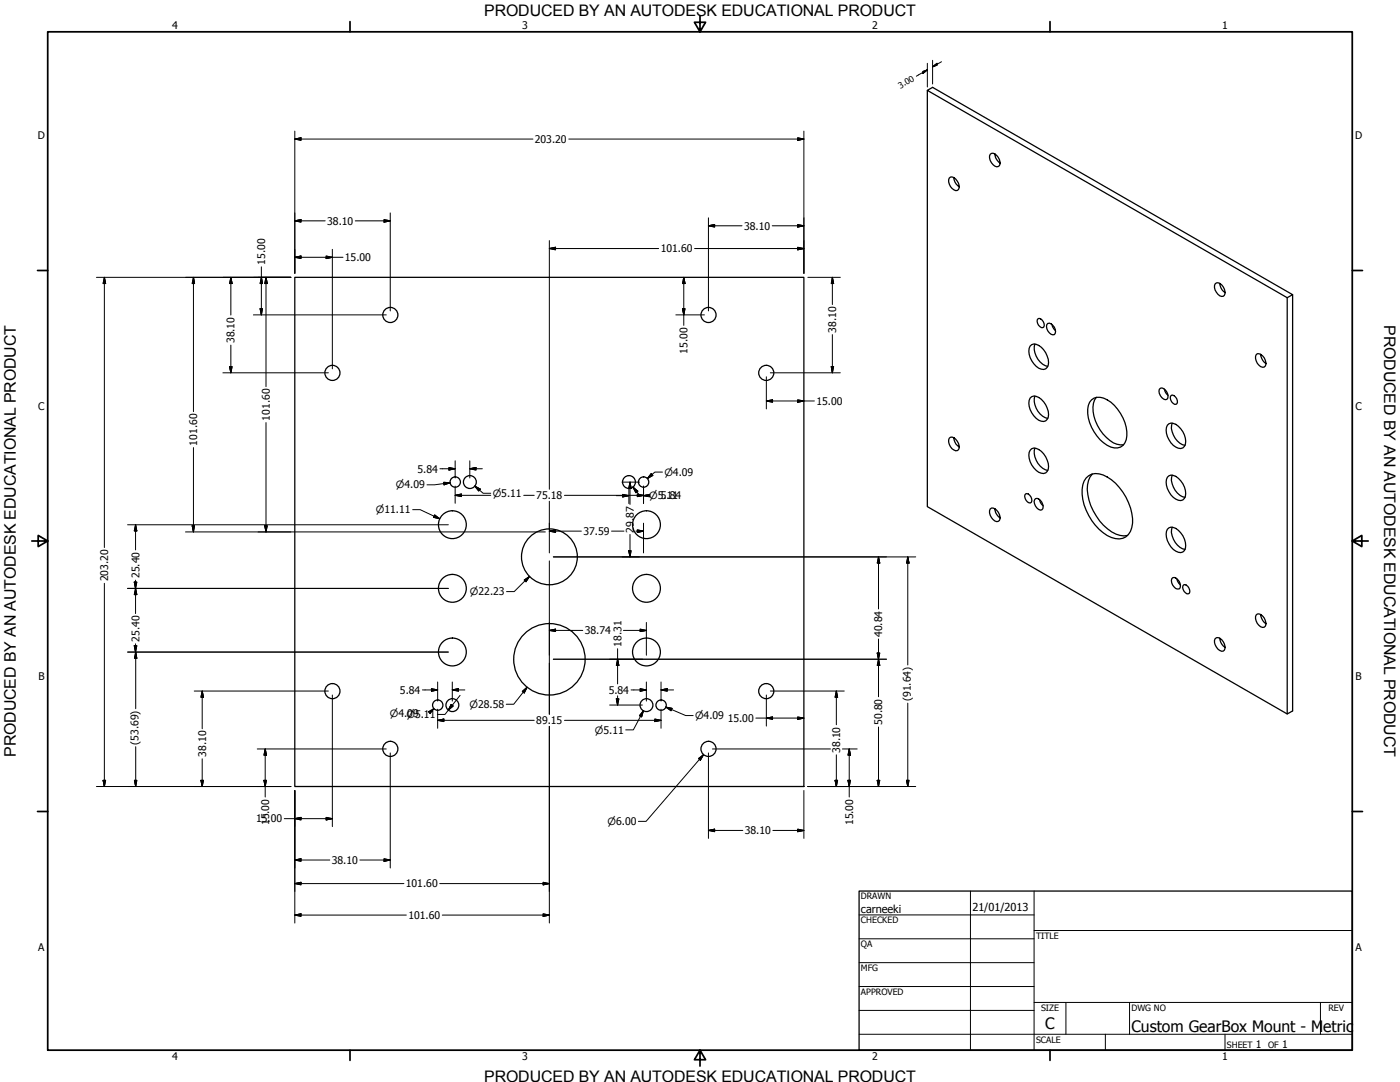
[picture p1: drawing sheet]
<svg xmlns="http://www.w3.org/2000/svg" width="559mm" height="432mm" viewBox="0 0 559 432" stroke-linecap="round" stroke-linejoin="round" font-family="sans-serif">
<!-- layer: Visible (ANSI) -->
<g fill="none" stroke="#000" stroke-width=".51">
<path d="M370.1 36.1l2.1-1.2 143.7 82.7-2.1 1.2zM370.1 36.1v166.1l143.7 82.7 2.1-1.2v-166.1M380.7 70.9l-1.4-.2a3.3 3.3 0 0 0 1.4 5.1l1.4 .2a3 3 0 0 0-.7-4.6l-.7-.5a4.4 4.4 0 0 0 2.1 3.6M397.1 61.4a1.28 1.28 0 0 0-2.1 .8 3.9 3.9 0 0 0 3.4 4.3 2.97 2.97 0 0 0-.6-4.5l-.7-.6a4.6 4.6 0 0 0 2.1 3.7M117.7 110.7h203.2v203.2h-203.2zM486.9 113.1a1.28 1.28 0 0 0-2.1 .8 4.4 4.4 0 0 0 2.8 4.4l.7-.1a3.2 3.2 0 0 0-.7-4.5l-.7-.6a4.8 4.8 0 0 0 2.1 3.7M513.8 118.8v166.1M411.2 138.1a2.4 2.4 0 0 1 3.4-.2 8.2 8.2 0 0 1 3.8 7.8 2.3 2.3 0 0 1-3.8 1.2 7.5 7.5 0 0 1-3.4-8.8zM413.1 137.3a7.7 7.7 0 0 0 5.1 8.9M414.3 127.2a2.23 2.23 0 0 1 2.1 1.2 2.23 2.23 0 0 1-.2 2.3 2.41 2.41 0 0 1-1.9-3.5zM418.2 129.1a2.95 2.95 0 0 1 2.6 4.4 2.98 2.98 0 0 1-2.6-4.4zM419.9 129.5l.2 .9 1.2 1.6"/>
<path d="M411.2 158.9a2.4 2.4 0 0 1 3.4-.3 8.2 8.2 0 0 1 3.8 7.9 2.3 2.3 0 0 1-3.8 1.2 7.5 7.5 0 0 1-3.4-8.8zM413.1 158.1a7.7 7.7 0 0 0 5.1 8.9M435.7 159.6a5.9 5.9 0 0 1 7.7 .9 16.6 16.6 0 0 1 6.1 15 4.3 4.3 0 0 1-6.1 2.9 16.3 16.3 0 0 1-9-16.6zM437.6 158.6a9.7 9.7 0 0 0-.4 9.3 16 16 0 0 0 8.6 9.4l2.7 .2M462.7 155.4l.5-.5a2.95 2.95 0 0 1 2.5 4.5 3.1 3.1 0 0 1-3-4zM464.8 155.3l.7 1.8 .7 .7M467.5 157.8a2.21 2.21 0 0 1 2.1 1.2 2.21 2.21 0 0 1-.2 2.4 2.41 2.41 0 0 1-1.9-3.6zM503.2 141.4l-1.4-.2a3.4 3.4 0 0 0 1.4 5.1l1.4 .2a3.3 3.3 0 0 0-1.4-5.1l.1 .8a4.7 4.7 0 0 0 2 2.9M380.7 174.7l-1.4-.2a3.3 3.3 0 0 0 1.4 5.1l1.4 .2a3 3 0 0 0-.7-4.5l-.7-.6a4.4 4.4 0 0 0 2.1 3.7M411.2 179.7a2.33 2.33 0 0 1 3.4-.3 8.2 8.2 0 0 1 3.8 7.9 2.3 2.3 0 0 1-3.8 1.2 7.5 7.5 0 0 1-3.4-8.8zM413.1 178.8a7.7 7.7 0 0 0 5.1 9M466 169.7a2.73 2.73 0 0 1 4.3 .4 7.4 7.4 0 0 1 2.5 8 2.33 2.33 0 0 1-3.5 .3 7.5 7.5 0 0 1-3.3-8.7z"/>
<path d="M467.9 168.8a7.6 7.6 0 0 0 5.1 8.9M409.4 197.1a2.24 2.24 0 0 1 2.1 1.2 2.24 2.24 0 0 1-.2 2.4 2.49 2.49 0 0 1-1.9-3.6zM413.3 199a2.95 2.95 0 0 1 2.6 4.5 2.95 2.95 0 0 1-2.6-4.5zM414.9 199.4l.8 1.8 .7 .7M433.5 190.8a6.3 6.3 0 0 1 8.5-.4 22 22 0 0 1 10.1 18.4 5.8 5.8 0 0 1-6.8 6.1 18.4 18.4 0 0 1-11.8-11.3 15.2 15.2 0 0 1-.8-11.6zM436 189.2a10.8 10.8 0 0 0-1.3 10.4 21.3 21.3 0 0 0 10.8 13.6l3.1 .7 1.5-.2M466 190.4a2.73 2.73 0 0 1 4.3 .5 7.4 7.4 0 0 1 2.5 8 2.33 2.33 0 0 1-3.5 .3 7.5 7.5 0 0 1-3.3-8.8zM467.9 189.6a7.6 7.6 0 0 0 5.1 8.9M397.1 203l-1.4-.2a3 3 0 0 0 .7 4.5 1.63 1.63 0 0 0 2.5 .4 4 4 0 0 0-1.8-4.7 4.6 4.6 0 0 0 2.1 3.7M466 211.2a2.73 2.73 0 0 1 4.3 .4 7.4 7.4 0 0 1 2.5 8.1 2.4 2.4 0 0 1-3.5 .3 7.5 7.5 0 0 1-3.3-8.8zM467.9 210.4a7.6 7.6 0 0 0 5.1 8.9M468.1 230.6a2.95 2.95 0 0 1 2.6 4.4 2.98 2.98 0 0 1-2.6-4.4z"/>
<path d="M469.7 230.9l.3 .9 1.1 1.6M472.4 233.4a2.23 2.23 0 0 1 2.1 1.2 2.23 2.23 0 0 1-.2 2.4 2.41 2.41 0 0 1-1.9-3.6zM486.9 254.7a1.28 1.28 0 0 0-2.1 .8 4 4 0 0 0 3.5 4.3 3.2 3.2 0 0 0-.7-4.5l-.7-.6a4.8 4.8 0 0 0 2.1 3.7M503.2 245.2l-1.4-.2a3.3 3.3 0 0 0 1.4 5.1l1.4 .2a3.3 3.3 0 0 0-1.4-5.1l.1 .9a4.7 4.7 0 0 0 2 2.8"/>
<circle cx="155.8" cy="125.7" r="3"/>
<circle cx="282.8" cy="125.7" r="3"/>
<circle cx="132.7" cy="148.8" r="3"/>
<circle cx="305.8" cy="148.8" r="3"/>
<circle cx="181.7" cy="192.4" r="2.06"/>
<circle cx="187.5" cy="192.4" r="2.57"/>
<circle cx="251" cy="192.4" r="2.57"/>
<circle cx="256.9" cy="192.4" r="2.06"/>
<circle cx="180.6" cy="209.4" r="5.6"/>
<circle cx="258" cy="209.4" r="5.6"/>
<circle cx="180.6" cy="234.8" r="5.6"/>
<circle cx="219.3" cy="222.2" r="11.1"/>
<circle cx="258" cy="234.8" r="5.6"/>
<circle cx="132.7" cy="275.8" r="3"/>
<circle cx="180.6" cy="260.2" r="5.6"/>
<circle cx="219.3" cy="263.1" r="14.3"/>
<circle cx="258" cy="260.2" r="5.6"/>
<circle cx="305.8" cy="275.8" r="3"/>
<circle cx="155.8" cy="298.9" r="3"/>
<circle cx="174.7" cy="281.4" r="2.06"/>
<circle cx="180.6" cy="281.4" r="2.57"/>
<circle cx="258" cy="281.4" r="2.57"/>
<circle cx="263.9" cy="281.4" r="2.06"/>
<circle cx="282.8" cy="298.9" r="3"/>
</g>
<!-- layer: Border (ANSI) -->
<g fill="none" stroke="#000" stroke-width=".7">
<path d="M19 12.7h520.8v406.4h-520.8zM139.7 8.6v4.1M279.4 6.3v6.4l-2.2-3.8h4.4l-2.2 3.8M419.1 8.6v4.1M15 107.9h4M539.8 107.9h4M12.7 215.9h6.3l-3.8-2.2v4.4l3.8-2.2M539.8 215.9l3.8 2.2v-4.4l-3.8 2.2h6.3M15 323.8h4M539.8 323.8h4M139.7 419.1v4.1M279.4 419.1l2.2 3.8h-4.4l2.2-3.8v6.3"/>
<path d="M419.1 419.1v4.1"/>
</g>
<!-- layer: Title (ANSI) -->
<g fill="none" stroke="#000" stroke-width=".4">
<path d="M387.3 355.6v63.5M412.7 355.6v63.5M342.9 365.1h69.8M342.9 374.6h69.8M412.7 371.3h127.1M342.9 384.2h69.8M342.9 393.7h69.8M342.9 412.7h196.9M342.9 403.2h69.8M412.7 400h127.1M425.4 400v12.7M441.2 412.7v6.4"/>
<path d="M450.8 400v12.7M488.9 412.7v6.4M527 400v12.7"/>
</g>
<path d="M342.9 355.6h196.9v63.5h-196.9z" fill="none" stroke="#000" stroke-width=".51"/>
<!-- layer: Dimension (ANSI) -->
<g fill="none" stroke="#000" stroke-width=".4">
<path d="M368.4 28.5l1.7-.6-1.7 1.4zM370.1 27.9l-4.3 2.5M370.1 25.3v9.4M372.2 26.7l1.8-1.4v.7zM372.2 24.1v9.4M375.8 24.6l-3.6 2.1M117.7 55.5l2.4-.5v1zM117.7 52.3v56.8M117.7 55.5h95M227 55.5h93.9M318.4 55l2.5 .5-2.5 .5zM320.9 52.3v56.8"/>
<path d="M117.7 88.1l2.4-.5v1zM117.7 88.1h12.1M132.7 99.5v47.7M141.8 88.1h14M153.3 87.6l2.5 .5-2.5 .5zM155.8 85v39.1M219.3 99.2l2.4-.5v1zM219.3 96v99.3M219.3 99.2h43.6M277.2 99.2h43.7M282.8 90.1l2.4-.5v1zM282.8 86.9v37.2"/>
<path d="M282.8 90.1h13.4M308.2 90.1h12.7M318.4 89.6l2.5 .5-2.5 .5zM318.4 98.7l2.5 .5-2.5 .5zM38.5 110.7h77.6M41.7 110.7l.5 2.5h-1.1zM41.7 110.7v107.8M77.2 110.7l.5 2.5h-1zM77.2 110.7v53.6M92.1 110.7l.5 2.5h-1zM92.1 110.7v15M104.3 110.7l.5 2.5h-1z"/>
<path d="M104.3 106.5v19.2M106.2 110.7l.5 2.5h-1zM106.2 110.7v43.6M117.7 102.7l2.4-.5v1zM117.7 102.7h19.2M130.2 102.2l2.5 .5-2.5 .5zM272.9 110.7l.5 2.5h-1zM272.9 110.7v19.2M322.5 110.7h12.9M332.2 110.7l.5 2.5h-.9zM332.2 110.7v10.8M92.1 137.7v11.1"/>
<path d="M101.2 125.7h53M103.8 123.2h1l-.5 2.5zM269.7 125.7h11.5M272.4 123.2h1l-.5 2.5zM332.2 133.5v15.3M89 148.8h42.1M91.6 146.3h1l-.5 2.5zM305.9 150.4v12.8M307.5 148.8h27.9M318.4 159.6l2.5 .4-2.5 .5zM331.8 146.3h.9l-.5 2.5zM77.2 178.6v33.7"/>
<path d="M106.2 168.7v43.6M305.9 160l2.5-.4v.9zM305.9 160h19.2M175.6 187.1h6.1M177.1 192.5l2.5 .2-2.4 .8zM179.2 186.6l2.5 .5-2.5 .5zM179.6 192.7l-6.2 .8h-3M181.7 197.7l2.4-.5v1zM181.7 197.7h14.2M181.7 183.9v6.9M181.7 194v6.9M187.5 187.1l2.5-.5v1z"/>
<path d="M187.5 187.1h5M187.5 183.9v6.9M189.5 194l2.2 1.2-.6 .8zM189.5 194l3.3 2.8h3.1M209 197.7h4.2M225.3 197.7h31.6M246 197.8h5M248.3 192.4h7M248.5 197.3l2.5 .5-2.5 .5zM251 194.8v6.2M251.5 192.4l.4 2.5h-.9zM251.5 192.4v8.9"/>
<path d="M252.6 194.4l2.8 3.4h3h-1.5l1.5-.3M252.6 194.4l2 1.6-.8 .7zM254.4 197.2l2.5 .5-2.5 .5zM256.9 194v7M256.9 197.8l1.5 .3M260 189l.6 .7-2.2 1.3zM264.4 188.4h-3l-3 2.6M50.9 209.4h128M54.1 209.4l.5 2.5h-1zM54.1 209.4v10.1M74 212.3h143.7M76.7 209.8h1l-.5 2.5z"/>
<path d="M105.7 209.8h1l-.5 2.5zM164.7 203.4h3l7.8 3.6M173.5 205.5l2 1.5-2.5-.6zM219.3 212l2.4-.5v1zM219.3 200v20.7M219.3 212h12.7M244.1 212h4.9M251 219.8h.9l-.4 2.4zM251.5 213.3v8.9M253.8 212h3.1M254.4 211.5l2.5 .5-2.5 .5zM256.9 208.8v11.9"/>
<path d="M41.7 232.8v81.1M50.9 234.8h128M53.6 232.3h1l-.5 2.5zM54.1 234.8l.5 2.5h-1zM54.1 231.5v13.4M209.2 231.5l2.1-1.4-1.4 2.1zM211.3 230.1l-6.1 6h-3M219.3 223.8v61.3M220.9 222.2h144.6M350.6 222.2l.6 2.5h-1.1zM350.6 222.2v20.8M362.3 222.2l.5 2.5h-1z"/>
<path d="M362.3 222.2v43.2M53.6 257.7h1l-.5 2.5zM54.1 256.9v3.3M219.3 251.6l2.4-.5v.9zM219.3 251.6h13.3M246.5 258.9v14M248.9 251.6h9.1M255.5 251.1l2.5 .5-2.5 .4zM258 248.4v13.1M350.6 255v23.1M50.9 260.2h128M54.2 260.2l.4 2.5h-.9z"/>
<path d="M54.2 260.2v22.6M77.5 275.8h53.6M80.7 275.8l.5 2.5h-1zM80.7 275.8v15M132.7 277.4v52.5M168.6 275.3h6.1M172.2 274.8l2.5 .5-2.5 .5zM174.7 272.2v7.6M180.5 275.3l2.5-.5v1zM180.5 275.3h5M180.5 272.2v7.6M183.6 277.5l-6 7.6h-3"/>
<path d="M208.5 275.9l1.9-1.6-1.2 2.2zM210.4 274.3l-5.4 6.8h-2.9M220.9 263.1h132.9M246 278.9h1l-.5 2.5zM246.5 263.1l.5 2.5h-1zM246.5 277.7v3.7M251.9 275.3h6.1M255.5 274.8l2.5 .5-2.5 .5zM258 272.2v7.6M263.8 275.3l2.5-.5v1zM263.8 275.3h5.1M263.8 272.2v7.6"/>
<path d="M305.9 277.4v12.4M307.5 275.8h29.5M333.8 275.8l.5 2.5h-1zM333.8 275.8v13.4M350.1 260.6h1.1l-.6 2.5zM350.6 263.1l.6 2.5h-1.1zM54.2 298v15.9M102.7 298.9h51.5M105.9 298.9l.5 2.5h-1.1zM105.9 298.9v19.2M174.7 287.5l2.5-.5v1zM174.7 287.5h38.5"/>
<path d="M174.7 283v7.6M180.1 281.1l.8 .6-2 1.7zM219.3 289.9v78.5M225.3 287.5h38.5M243.3 281.4h13.1M256.8 283.7l-.7 2.4-.9-.5zM256.8 283.7l-4 7.6h-3.1M261.4 287l2.4 .5-2.4 .5zM263.8 283v7.6M265.7 282.2l2.5 .5-.4 1zM265.7 282.2l8 3.4h3M284.4 298.9h47.1"/>
<path d="M301.7 286.6h19.2M305.9 286.6l2.5-.5v1zM318.4 286.1l2.5 .5-2.5 .5zM336.2 298.9h5.9M339 298.9l.5 2.5h-1zM339 298.9v19.2M350.6 290.1v23.8M362.3 280.6v33.3M38.5 313.9h77.6M41.1 311.4h1.1l-.5 2.5zM53.7 311.4h.9l-.4 2.5zM80.2 311.4h1l-.5 2.5z"/>
<path d="M80.7 302.8v11.1M105.3 311.4h1.1l-.5 2.5zM117.7 315.5v52.9M155.8 300.5v45.9M278.8 302.7l2-1.5-1.3 2.2zM280.8 301.2l-22.9 26.6h-3.1M282.8 300.5v34.1M320.9 315.5v19.1M322.5 313.9h43M333.3 311.4h1l-.5 2.5zM333.8 301.2v12.7M338.5 311.4h1l-.5 2.5z"/>
<path d="M350.1 311.4h1.1l-.6 2.5zM361.8 311.4h1l-.5 2.5zM113.5 326.7h19.2M117.7 326.7l2.4-.5v1zM130.2 326.2l2.5 .5-2.5 .5zM282.8 331.4l2.4-.5v1zM282.8 331.4h13.7M308.5 331.4h12.4M318.4 330.9l2.5 .5-2.5 .5zM117.7 352.6l2.4-.5v1zM117.7 343.2l2.4-.5v1zM117.7 352.6h43.5"/>
<path d="M117.7 343.2h13.9M143.6 343.2h12.2M153.3 342.7l2.5 .5-2.5 .5zM175.5 352.6h43.8M216.8 352.1l2.5 .5-2.5 .5zM117.7 365.2l2.4-.5v1zM117.7 365.2h44.5M176.5 365.2h42.8M216.8 364.7l2.5 .5-2.5 .5z"/>
</g>
<g fill="#000" stroke="#000" stroke-width=".4">
<path d="M368.4 29.3l1.7-1.4zM368.4 28.5l1.7-.6-1.7 1.4zM372.2 26.7l1.8-1.4zM372.2 26.7l1.8-1.4v.7zM117.7 55.5l2.4-.5zM117.7 55.5l2.4-.5v1zM318.4 56l2.5-.5zM318.4 55l2.5 .5-2.5 .5zM117.7 88.1l2.4-.5zM117.7 88.1l2.4-.5v1zM153.3 88.6l2.5-.5zM153.3 87.6l2.5 .5-2.5 .5z"/>
<path d="M219.3 99.2l2.4-.5zM219.3 99.2l2.4-.5v1zM282.8 90.1l2.4-.5zM282.8 90.1l2.4-.5v1zM318.4 90.6l2.5-.5zM318.4 89.6l2.5 .5-2.5 .5zM318.4 99.7l2.5-.5zM318.4 98.7l2.5 .5-2.5 .5zM41.7 110.7l.5 2.5zM41.7 110.7l.5 2.5h-1.1zM77.2 110.7l.5 2.5zM77.2 110.7l.5 2.5h-1z"/>
<path d="M92.1 110.7l.5 2.5zM92.1 110.7l.5 2.5h-1zM104.3 110.7l.5 2.5zM104.3 110.7l.5 2.5h-1zM106.2 110.7l.5 2.5zM106.2 110.7l.5 2.5h-1zM117.7 102.7l2.4-.5zM117.7 102.7l2.4-.5v1zM130.2 103.2l2.5-.5zM130.2 102.2l2.5 .5-2.5 .5zM272.9 110.7l.5 2.5zM272.9 110.7l.5 2.5h-1z"/>
<path d="M332.2 110.7l.5 2.5zM332.2 110.7l.5 2.5h-.9zM103.8 123.2l.5 2.5zM103.8 123.2h1l-.5 2.5zM272.4 123.2l.5 2.5zM272.4 123.2h1l-.5 2.5zM91.6 146.3l.5 2.5zM91.6 146.3h1l-.5 2.5zM305.9 160l2.5-.4zM305.9 160l2.5-.4v.9zM331.8 146.3l.4 2.5zM331.8 146.3h.9l-.5 2.5z"/>
<path d="M318.4 160.5l2.5-.5zM318.4 159.6l2.5 .4-2.5 .5zM177.2 193.5l2.4-.8zM177.1 192.5l2.5 .2-2.4 .8zM179.2 187.6l2.5-.5zM179.2 186.6l2.5 .5-2.5 .5zM181.7 197.7l2.4-.5zM181.7 197.7l2.4-.5v1zM187.5 187.1l2.5-.5zM187.5 187.1l2.5-.5v1zM189.5 194l2.2 1.2zM189.5 194l2.2 1.2-.6 .8z"/>
<path d="M248.5 198.3l2.5-.5zM248.5 197.3l2.5 .5-2.5 .5zM251.5 192.4l.4 2.5zM251.5 192.4l.4 2.5h-.9zM254.4 198.2l2.5-.5zM254.4 197.2l2.5 .5-2.5 .5zM252.6 194.4l2 1.6zM252.6 194.4l2 1.6-.8 .7zM256.9 197.8l2.4-.5zM256.9 197.8l2.4-.5v1zM260 189l-1.6 2zM260 189l.6 .7-2.2 1.3z"/>
<path d="M54.1 209.4l.5 2.5zM54.1 209.4l.5 2.5h-1zM76.7 209.8l.5 2.5zM76.7 209.8h1l-.5 2.5zM105.7 209.8l.5 2.5zM105.7 209.8h1l-.5 2.5zM173 206.4l2.5 .6zM173.5 205.5l2 1.5-2.5-.6zM219.3 212l2.4-.5zM219.3 212l2.4-.5v1zM251 219.8l.5 2.4zM251 219.8h.9l-.4 2.4z"/>
<path d="M254.4 212.5l2.5-.5zM254.4 211.5l2.5 .5-2.5 .5zM53.6 232.3l.5 2.5zM53.6 232.3h1l-.5 2.5zM54.1 234.8l.5 2.5zM54.1 234.8l.5 2.5h-1zM211.3 230.1l-1.4 2.1zM209.2 231.5l2.1-1.4-1.4 2.1zM350.6 222.2l.6 2.5zM350.6 222.2l.6 2.5h-1.1zM362.3 222.2l.5 2.5zM362.3 222.2l.5 2.5h-1z"/>
<path d="M53.6 257.7l.5 2.5zM53.6 257.7h1l-.5 2.5zM219.3 251.6l2.4-.5zM219.3 251.6l2.4-.5v.9zM255.5 252l2.5-.4zM255.5 251.1l2.5 .5-2.5 .4zM54.2 260.2l.4 2.5zM54.2 260.2l.4 2.5h-.9zM80.7 275.8l.5 2.5zM80.7 275.8l.5 2.5h-1zM172.2 275.8l2.5-.5zM172.2 274.8l2.5 .5-2.5 .5z"/>
<path d="M180.5 275.3l2.5-.5zM180.5 275.3l2.5-.5v1zM210.4 274.3l-1.2 2.2zM208.5 275.9l1.9-1.6-1.2 2.2zM246 278.9l.5 2.5zM246 278.9h1l-.5 2.5zM246.5 263.1l.5 2.5zM246.5 263.1l.5 2.5h-1zM255.5 275.8l2.5-.5zM255.5 274.8l2.5 .5-2.5 .5zM263.8 275.3l2.5-.5zM263.8 275.3l2.5-.5v1z"/>
<path d="M333.8 275.8l.5 2.5zM333.8 275.8l.5 2.5h-1zM350.1 260.6l.5 2.5zM350.1 260.6h1.1l-.6 2.5zM350.6 263.1l.6 2.5zM350.6 263.1l.6 2.5h-1.1zM173.2 282.8l-1.6 2zM170.9 284l2.3-1.2-1.6 2zM174.7 287.5l2.5-.5zM174.7 287.5l2.5-.5v1zM180.1 281.1l-1.2 2.3zM180.1 281.1l.8 .6-2 1.7z"/>
<path d="M256.8 283.7l-.7 2.4zM256.8 283.7l-.7 2.4-.9-.5zM261.4 288l2.4-.5zM261.4 287l2.4 .5-2.4 .5zM265.7 282.2l2.5 .5zM265.7 282.2l2.5 .5-.4 1zM305.9 286.6l2.5-.5zM305.9 286.6l2.5-.5v1zM318.4 287.1l2.5-.5zM318.4 286.1l2.5 .5-2.5 .5zM41.1 311.4l.6 2.5zM41.1 311.4h1.1l-.5 2.5z"/>
<path d="M53.7 311.4l.5 2.5zM53.7 311.4h.9l-.4 2.5zM80.2 311.4l.5 2.5zM80.2 311.4h1l-.5 2.5zM105.3 311.4l.6 2.5zM105.3 311.4h1.1l-.5 2.5zM105.9 298.9l.5 2.5zM105.9 298.9l.5 2.5h-1.1zM280.8 301.2l-1.3 2.2zM278.8 302.7l2-1.5-1.3 2.2zM333.3 311.4l.5 2.5zM333.3 311.4h1l-.5 2.5z"/>
<path d="M338.5 311.4l.5 2.5zM338.5 311.4h1l-.5 2.5zM339 298.9l.5 2.5zM339 298.9l.5 2.5h-1zM350.1 311.4l.5 2.5zM350.1 311.4h1.1l-.6 2.5zM361.8 311.4l.5 2.5zM361.8 311.4h1l-.5 2.5zM117.7 326.7l2.4-.5zM117.7 326.7l2.4-.5v1zM130.2 327.2l2.5-.5zM130.2 326.2l2.5 .5-2.5 .5z"/>
<path d="M282.8 331.4l2.4-.5zM282.8 331.4l2.4-.5v1zM318.4 331.9l2.5-.5zM318.4 330.9l2.5 .5-2.5 .5zM117.7 352.6l2.4-.5zM117.7 352.6l2.4-.5v1zM117.7 343.2l2.4-.5zM117.7 343.2l2.4-.5v1zM153.3 343.7l2.5-.5zM153.3 342.7l2.5 .5-2.5 .5zM216.8 353.1l2.5-.5zM216.8 352.1l2.5 .5-2.5 .5z"/>
<path d="M117.7 365.2l2.4-.5zM117.7 365.2l2.4-.5v1zM216.8 365.7l2.5-.5zM216.8 364.7l2.5 .5-2.5 .5z"/>
</g>
<g font-size="6.4">
<text x="552.4" y="129.8" transform="rotate(90 552.4 129.8)">PRODUCED BY AN AUTODESK EDUCATIONAL PRODUCT</text>
<text x="6.3" y="302" transform="rotate(-90 6.3 302)">PRODUCED BY AN AUTODESK EDUCATIONAL PRODUCT</text>
</g>
<g font-size="6.3">
<text x="193.3" y="6.3">PRODUCED BY AN AUTODESK EDUCATIONAL PRODUCT</text>
<text x="417.2" y="410.6">C</text>
<text x="451.6" y="411.9">Custom GearBox Mount - M</text>
<text x="528.1" y="411.9">etric</text>
<text x="193.3" y="431.8">PRODUCED BY AN AUTODESK EDUCATIONAL PRODUCT</text>
</g>
<g font-size="4.4">
<text x="343.7" y="364.3">carneeki</text>
<text x="388.1" y="363.7">21/01/2013</text>
</g>
<g font-size="4.2">
<text x="68.7" y="11.7">4</text>
<text x="208.4" y="11.7">3</text>
<text x="348.1" y="11.7">2</text>
<text x="487.8" y="11.7">1</text>
<text x="15.1" y="55.5">D</text>
<text x="213.5" y="57">203.20</text>
<text x="540.9" y="55.5">D</text>
<text x="130.6" y="89.7">38.10</text>
<text x="297" y="91.6">38.10</text>
<text x="263.7" y="100.7">101.60</text>
<text x="105.9" y="105.7" transform="rotate(-90 105.9 105.7)">15.00</text>
<text x="137.7" y="104.2">15.00</text>
<text x="93.7" y="137" transform="rotate(-90 93.7 137)">38.10</text>
<text x="333.8" y="132.7" transform="rotate(-90 333.8 132.7)">38.10</text>
<text x="274.4" y="141.1" transform="rotate(-90 274.4 141.1)">15.00</text>
<text x="325.9" y="161.5">15.00</text>
<text x="15.2" y="163.4">C</text>
<text x="107.7" y="167.8" transform="rotate(-90 107.7 167.8)">101.60</text>
<text x="541" y="163.4">C</text>
<text x="78.7" y="177.8" transform="rotate(-90 78.7 177.8)">101.60</text>
<text x="166.6" y="188.6">5.84</text>
<text x="214.1" y="199.2">75.18</text>
<text x="232.9" y="213.5">37.59</text>
<text x="253" y="212.5" transform="rotate(-90 253 212.5)">29.87</text>
<text x="43.2" y="232" transform="rotate(-90 43.2 232)">203.20</text>
<text x="55.6" y="230.7" transform="rotate(-90 55.6 230.7)">25.40</text>
<text x="55.6" y="256.1" transform="rotate(-90 55.6 256.1)">25.40</text>
<text x="233.4" y="253.1">38.74</text>
<text x="352.2" y="254.3" transform="rotate(-90 352.2 254.3)">40.84</text>
<text x="248" y="258.1" transform="rotate(-90 248 258.1)">18.31</text>
<text x="15.3" y="271.4">B</text>
<text x="541.1" y="271.4">B</text>
<text x="159.6" y="276.9">5.84</text>
<text x="243" y="276.9">5.84</text>
<text x="363.5" y="279.8" transform="rotate(-90 363.5 279.8)">(91.64)</text>
<text x="162.6" y="286.2">09</text>
<text x="214.1" y="289">89.15</text>
<text x="290.4" y="288.1">15.00</text>
<text x="352.2" y="289.3" transform="rotate(-90 352.2 289.3)">50.80</text>
<text x="55.3" y="297.2" transform="rotate(-90 55.3 297.2)">(53.69)</text>
<text x="82.2" y="302" transform="rotate(-90 82.2 302)">38.10</text>
<text x="335.3" y="300.5" transform="rotate(-90 335.3 300.5)">38.10</text>
<text x="102.2" y="328.2">15.00</text>
<text x="107.4" y="329.3" transform="rotate(-90 107.4 329.3)">15.00</text>
<text x="340.5" y="329.3" transform="rotate(-90 340.5 329.3)">15.00</text>
<text x="297.2" y="332.9">38.10</text>
<text x="132.4" y="344.7">38.10</text>
<text x="162" y="354.1">101.60</text>
<text x="163" y="366.7">101.60</text>
<text x="15.2" y="379.3">A</text>
<text x="541" y="379.3">A</text>
<text x="501.3" y="418.3">1</text>
<text x="511.8" y="418.3">1</text>
<text x="68.7" y="423.2">4</text>
<text x="208.4" y="423.2">3</text>
<text x="348.1" y="423.2">2</text>
<text x="487.8" y="423.2">1</text>
</g>
<g font-size="4">
<text x="265.2" y="189.9">⌀4.09</text>
<text x="158.1" y="194.9">⌀4.09</text>
<text x="196.7" y="198.3">⌀5.11</text>
<text x="259.1" y="199.3">⌀55..1814</text>
<text x="150.1" y="204.9">⌀11.11</text>
<text x="187.6" y="237.6">⌀22.23</text>
<text x="155.6" y="286.2">⌀4.⌀5.11</text>
<text x="187.4" y="282.5">⌀28.58</text>
<text x="277.5" y="287">⌀4.09</text>
<text x="237.4" y="292.7">⌀5.11</text>
<text x="242.5" y="329.2">⌀6.00</text>
</g>
<g font-size="3.5">
<text x="343.7" y="358.9">DRAWN</text>
<text x="343.7" y="368.5">CHECKED</text>
<text x="413.5" y="374.6">TITLE</text>
<text x="343.7" y="378">QA</text>
<text x="343.7" y="387.5">MFG</text>
<text x="343.7" y="397.1">APPROVED</text>
<text x="415.5" y="403.4">SIZE</text>
<text x="451.6" y="403.4">DWG NO</text>
<text x="530.3" y="403.4">REV</text>
<text x="413.5" y="416.1">SCALE</text>
<text x="489.7" y="418.3">SHEET</text>
<text x="506.2" y="418.3">OF</text>
</g>
<text font-size="3.4" x="359.5" y="35.4" transform="rotate(-30 359.5 35.4)">3.00</text>
</svg>
